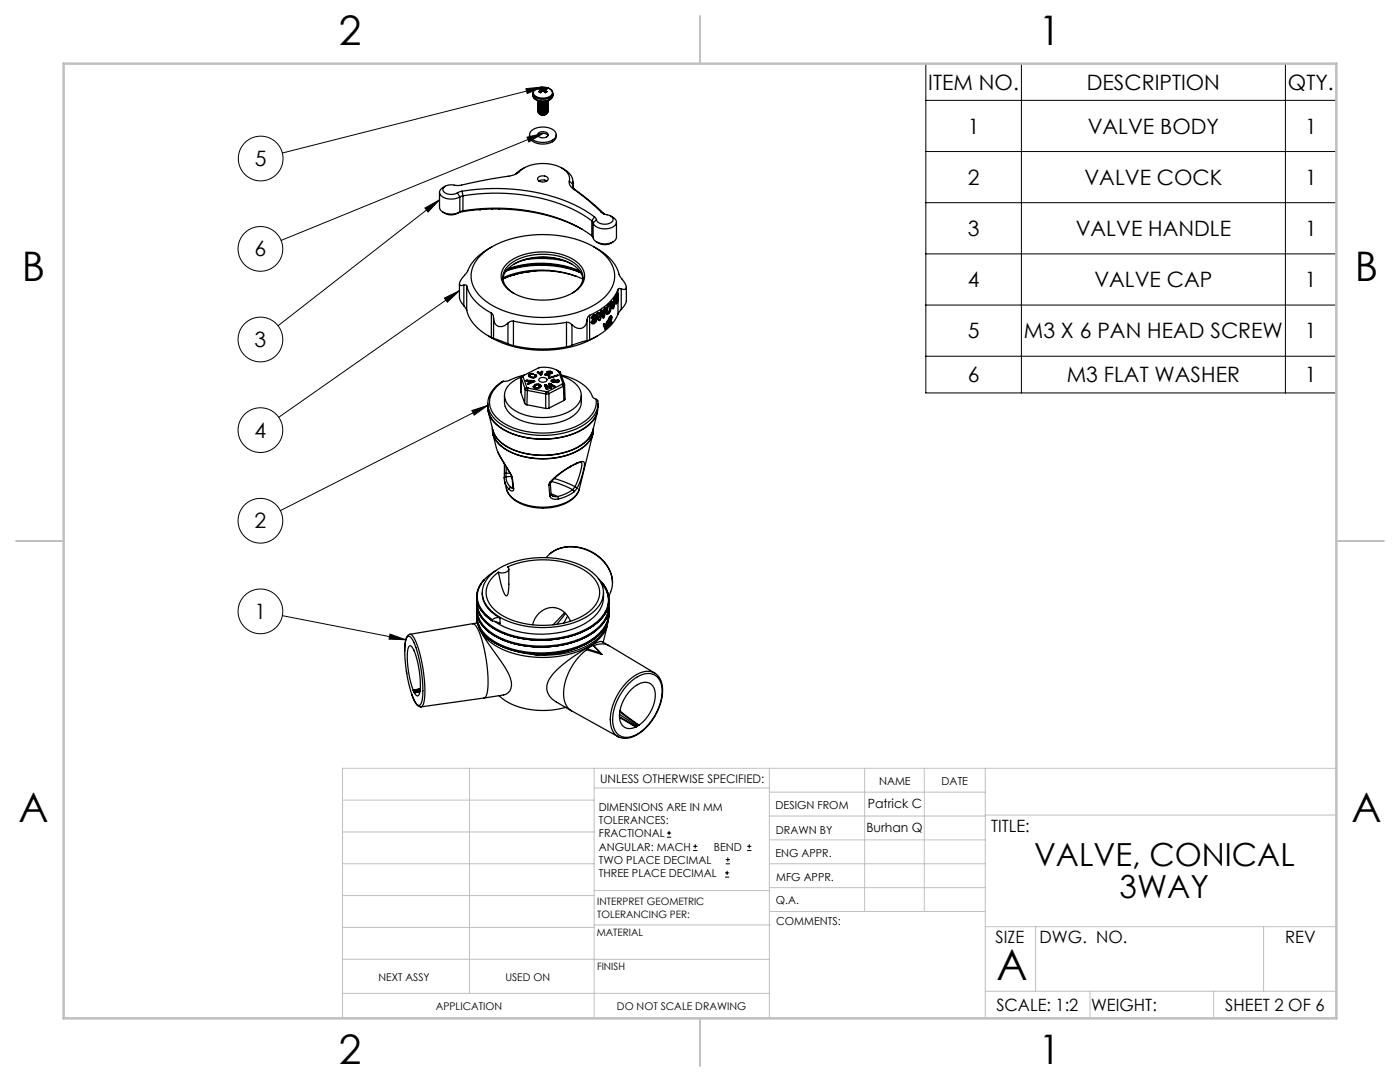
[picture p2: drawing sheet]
<svg xmlns="http://www.w3.org/2000/svg" width="279mm" height="216mm" viewBox="0 0 279 216" stroke-linecap="round" stroke-linejoin="round" font-family="sans-serif">
<g fill="none" stroke="#000" stroke-width=".2">
<path d="M105 17.7l3.3-.3-3.1 1.3zM108.3 17.4l-52 13.1M184.8 12.7h81.9v65.7h-81.9zM203.8 12.7v65.7M256.5 12.7v65.7M87.7 39.9l-32.2 25.1M105.2 27.4l3.2-.8-2.8 1.7zM108.4 26.6l-52.3 21.4M184.8 30.2h81.9M184.8 20h81.9M84.8 41.5l2.9-1.6-2.3 2.4zM88.7 59.5l3-1.5-2.4 2.3z"/>
<path d="M91.7 58l-36.1 25.3M184.8 40.4h81.9M184.8 50.7h81.9M184.8 60.9h81.9M184.8 71.1h81.9M94.2 81.9l3.1-1-2.7 1.9zM97.3 80.9l-41.3 21M56.4 122.8l24.6 4.9M77.8 126.5l3.2 1.2-3.4-.2zM133.1 167.1h.8M133.1 166.2h.8M133.5 165.8v.8"/>
<path d="M138.3 169.7h.9M138.3 168.9h.9M138.8 168.5v.8M144.7 175h.8M144.7 174.2h.8M144.8 172.4h.9M144.8 171.5h.9M145.1 173.8v.8M145.3 171.1v.8M149.1 169.7h.9M149.1 168.9h.9M149.5 168.5v.8"/>
<circle cx="52" cy="31.6" r="4.5"/>
<circle cx="52" cy="49.7" r="4.5"/>
<circle cx="52" cy="67.7" r="4.5"/>
<circle cx="52" cy="85.8" r="4.5"/>
<circle cx="52" cy="103.9" r="4.5"/>
<circle cx="52" cy="122" r="4.5"/>
</g>
<g fill="none" stroke="#c0c0c0" stroke-width=".2">
<path d="M68.4 159.7h50.2M93.7 153.3v44.9M118.6 153.3v49.9M118.6 157.2h34.9M153.5 153.3v49.9M153.5 158.1h43.1M172.6 153.3v28.6M184.5 153.3v28.6M196.6 153.3v49.9M266.7 153.3h-198.3v49.9M68.4 178.7h50.2M68.4 172.4h50.2"/>
<path d="M68.4 166h50.2M118.6 177.7h35.1M153.5 167.6h43.1M153.5 162.8h43.1M153.5 172.4h43.1M153.5 177.1h43.1M196.6 162.6h70.1M68.4 198.2h85.1M68.4 185.1h50.2M68.4 191.4h50.2M118.6 191.4h34.9M118.6 184.6h35.1"/>
<path d="M153.7 181.9h42.9M196.6 197.8h70.1M196.6 184.9h70.1M206.7 184.9v12.9M217.5 197.8v5.4M242.2 197.8v5.4M252.2 184.9v12.9"/>
</g>
<path d="M139.7 3.2v9.5M3.2 107.9h9.5M266.7 107.9h9.5M139.7 203.2v9.5" fill="none" stroke="#c0c0c0" stroke-width=".25"/>
<path d="M12.7 12.7h254v190.5h-254z" fill="none" stroke="#c0c0c0" stroke-width=".5"/>
<path d="M105 17.7l3.3-.3-3.1 1.3zM105.2 27.4l3.2-.8-2.8 1.7zM77.8 126.5l3.2 1.2-3.4-.2zM94.2 81.9l3.1-1-2.7 1.9zM88.7 59.5l3-1.5-2.4 2.3zM84.8 41.5l2.9-1.6-2.3 2.4z" fill="#000"/>
<g fill="none" stroke="#000" stroke-width=".25">
<path d="M106.3 19a1.94 1.94 0 0 0 2.6 1.2 1.58 1.58 0 0 0 1.4-1.1M106.3 18.7a2.05 2.05 0 0 0 2.8 1l.9-.4 .3-.6a1.44 1.44 0 0 1-1.6 1.4 1.94 1.94 0 0 1-2.4-1.1zM107.4 17.5a1.31 1.31 0 0 0-1 1.2M107.6 17.5l-.4 .1M107.8 18l-.3 .3 .4 .2M107.8 18v.5M107.9 17.5l-.4 .2 .4 .2M107.9 17.5l.3 .1M107.9 17.5l.1 .9M107.9 17.9l-.1 .1M107.9 17.9v.5M108.2 17.6h.1"/>
<path d="M108.2 17.6l-.1 .7M108.3 18.2l-.4 .3M108.3 17.6v.6M108.5 17.6h-.2M108.5 17.6l.1 .7M108.8 17.9l.1 .1M108.8 17.9v.5M108.8 17.5l.4 .2-.4 .2M108.8 17.5l-.1 .9M108.8 17.5l-.3 .1M108.9 18l.3 .3-.4 .2-.5-.3M108.9 18l-.1 .5"/>
<path d="M109.3 17.5l.2 .1zM109.5 17.6l-1.2-.2-1.1 .2M109.5 17.6a.88 .88 0 0 1 .7 .9 .88 .88 0 0 1-.7 .8 2.42 2.42 0 0 1-3-.6 .98 .98 0 0 1 .7-1.1M109.8 17.8l.5 .5v.4M87.7 38.4v3a2.34 2.34 0 0 0 3 1.3l1.1-.4M88.9 37.2l-.5 .2a1.04 1.04 0 0 0-.7 1.1 1.04 1.04 0 0 0 .9 .9 3.7 3.7 0 0 0 3.2-.1M91.3 38.5l.5 .8M91.8 39.3v3M92.2 38.2a38 38 0 0 1 24.5 3.8l1.9 1.3M92.2 38.2l-.9 .3M92.2 38.2l.2 .9M92.4 39.1a36.9 36.9 0 0 1 23.8 3.7l1.9 1.3"/>
<path d="M92.4 39.1l-.6 .2M92.4 39.1v3M103.1 34.6l-.2 .2M103.7 34.2a3.7 3.7 0 0 1-2.1 .9l-10.4 1.9a2.77 2.77 0 0 0-2.7 .5 .94 .94 0 0 0 1 1.3h.8l1-.3M103.7 34.2a7.6 7.6 0 0 1 9.4 .1 2.05 2.05 0 0 1 .5 1.8M103.7 34.2l-.6 .4M104.6 33.5l-1.5 1.1M105.7 26.9a1.56 1.56 0 0 0 1.4 1.7 3.4 3.4 0 0 0 3.8-1l.1-.7M106 26.1a3.7 3.7 0 0 1 4.9 .3 1.46 1.46 0 0 1-1.5 1.9 3.3 3.3 0 0 1-3.7-1.1 1 1 0 0 1 .3-1.1zM107.3 27a1.39 1.39 0 0 1 2.1 0M107.3 20.5h.1M107.4 35.4a1.38 1.38 0 0 1 2 .2 1.21 1.21 0 0 1-2.1 .2z"/>
<path d="M107.4 26.6a1.37 1.37 0 0 1 2 .2 1.22 1.22 0 0 1-2.1 .1zM107.4 22.3v.1a.7 .7 0 0 0 .7 .5M107.4 20.1a1.38 1.38 0 0 0 1.8 0M107.6 36.1l.8-.2 .7 .2M107.7 22.7l.4 .2 .8-.1M107.9 22.9h.1M108.7 22.9h-.7M108.9 22.8l-.8 .1M108.9 22.8l-.9 .1M109 22.7l-.4 .2h-.6M109.3 20.2a1.08 1.08 0 0 1-1.8 .5l-.1-.3M109.3 20.5a1.08 1.08 0 0 1-1.8 .5l-.1-.4"/>
<path d="M109.3 20.8a1.08 1.08 0 0 1-1.8 .5l-.1-.4M109.3 21.1a1.08 1.08 0 0 1-1.8 .4l-.1-.3M109.3 21.3a1.08 1.08 0 0 1-1.8 .5l-.1-.3M109.3 21.6a1.08 1.08 0 0 1-1.8 .5l-.1-.4M109.3 21.9a1.08 1.08 0 0 1-1.8 .5l-.1-.4M109.3 22.1a.85 .85 0 0 1-1.2 .8M109.3 22a1.13 1.13 0 0 1-2 .1M109.3 21.7a1.13 1.13 0 0 1-2 .1M109.3 21.5a1.13 1.13 0 0 1-2 .1M109.3 21.2a1.13 1.13 0 0 1-2 .1M109.3 20.9a1.13 1.13 0 0 1-2 .1M109.3 20.7a1.13 1.13 0 0 1-2 .1"/>
<path d="M109.3 20.4a1.14 1.14 0 0 1-1.9 .1M109.3 20.1a1.13 1.13 0 0 1-2 .1M109.3 22.3v.2l-.4 .3M109.3 20.1a1.18 1.18 0 0 1-1.9 .2v-.2a1.32 1.32 0 0 0 1.8 0M109.3 20.3v.1M109.3 20.6v.1M109.3 20.9h.1M109.3 21.2h.1M109.3 21.4v.1M109.3 21.7h.1M109.3 22h.1M109.3 22.3h.1"/>
<path d="M112.1 33.5a3.1 3.1 0 0 1 2.2 3.2M113.6 36.1a1.42 1.42 0 0 0 .7 1.5M113.6 36.1l.7 .6M114.3 36.7a1.14 1.14 0 0 0 .6 1.2M114.3 36.7v.5M114.3 37.6l3 2.3 2.7 2.4M114.3 37.6l.6 .3M114.3 36.2v1.1M114.9 37.9l3 2.3 2.7 2.5M88.4 42.3a2.73 2.73 0 0 0 3.3 0M91.7 56.6v2.8a2.65 2.65 0 0 0 .9 1.6M92.2 42.2a38.3 38.3 0 0 1 24 3.5"/>
<path d="M92.2 42.2l-.8 .3M92.4 42.1a36.9 36.9 0 0 1 23.8 3.7l1.9 1.2M92.4 42.1l-.6 .2M92.4 42.1l-.2 .1M92.6 56.9l.3-.1 .2 .2M92.6 56.9v4.1M93.1 57a8.6 8.6 0 0 0 5 5.5M93.1 57v4.9M94.3 42h-.2M94.3 42h.1M95.7 51.2a16.8 16.8 0 0 1 11.4-4.4 19.4 19.4 0 0 1 13.2 3.7 5.5 5.5 0 0 1 .2 9 19.3 19.3 0 0 1-14.2 3.8 16.7 16.7 0 0 1-10.5-4.2 5.4 5.4 0 0 1-.1-7.9zM95.7 41.8h.1"/>
<path d="M95.8 41.8h.1M95.9 41.8h-.1M96.9 41.8h.1M97 41.7v.1M97 41.8h.1M98.2 41.7h.1M98.2 49.2a10.2 10.2 0 0 0-5.1 5.3l-.4 .4a3 3 0 0 0-1 1.8l.1 .2 .3 .1 .5-.1M98.3 41.7h.1M99.5 41.7h.1M99.6 41.7h.1M99.7 41.7h-.1M100.4 55.6a5.1 5.1 0 0 1 4-3.7 12.2 12.2 0 0 1 10.3 1.2l.5 .4a3.5 3.5 0 0 1 1.1 2.1"/>
<path d="M101 54.1a21.6 21.6 0 0 1 14.9 .3M101 54a19.9 19.9 0 0 1 14.9 .4M101.1 52.7a11.8 11.8 0 0 1 10.8-2 6.1 6.1 0 0 1 4.7 3.7 3.7 3.7 0 0 1-2.2 4 12.8 12.8 0 0 1-12.5-.3 3.3 3.3 0 0 1-.8-5.4zM101.1 53.9a19.7 19.7 0 0 1 14.7 .4M101.2 53.9a19.7 19.7 0 0 1 14.6 .4M101.4 53.6a20 20 0 0 1 14.2 .5M102.6 58.5a3.4 3.4 0 0 1-1.8-4.7 8.9 8.9 0 0 1 7.5-3.1 9 9 0 0 1 7.6 3.1 3.2 3.2 0 0 1-1.4 4.5l-.4 .2M102.6 52.7a13.1 13.1 0 0 1 11.5 0M103.1 54.7l-.4 .1M104.7 51.8a21.8 21.8 0 0 1 8.2 .3M106.3 54.1l-3.1 .6-2.8 .9M106.9 54.1a17 17 0 0 0-6.5 1.5l.1-.1a17.2 17.2 0 0 1 5.8-1.4"/>
<path d="M106.9 54.1a20.1 20.1 0 0 1 8.1 1M106.9 54.1h-.6M113.7 44.5h.1M115 55.1l1.3 .6M115 55.1a20 20 0 0 0-14.6 .3M115.1 45.2h.1M118.1 44.1l.3 .3M118.1 47l.3 .4M118.1 44.1v2.9M118.4 44.4v3M118.5 49.2a9.4 9.4 0 0 1 5.3 6.1 3.4 3.4 0 0 1 1.1 2.3l-.4 .2-.5-.2M118.6 43.3l.4 .6"/>
<path d="M118.6 43.3l-.5 .8M119 43.9l-.6 .5M119 48.3a2.73 2.73 0 0 0 3.3 0M120 42.3l.6 .4a2.23 2.23 0 0 1 1.7 .9 1.41 1.41 0 0 1-1.8 1.1l-1-.2-.5-.6M120 42.3l.6 .4M120.6 42.7h.1M121.9 43.1l.4 .3a1.07 1.07 0 0 1 .7 1.1 1.07 1.07 0 0 1-1 .9 3.1 3.1 0 0 1-3.5-.7l-.1-.3M122.5 59.8l-.1 1M122.5 59.8h.1M122.6 59.5l-.1 .3M122.6 59.5h.1M122.6 59.8l-.2 1.4-.3-1"/>
<path d="M122.7 59.5l-.1 .3M122.7 59.5h.1M122.7 59.8v.3M122.8 59.5h-.2M122.8 59.5l-.3 1.9-.1 .2-.1-.2M123 44.3v3a1.73 1.73 0 0 1-1.8 1.3 2.54 2.54 0 0 1-2.8-1.2M123 58.7l-.2 .8M123 58.7h.2M123.2 59h.1M123.2 59.6l-.2 .6h.2M123.2 59.6h.1M123.2 58.7l-.3 1.4"/>
<path d="M123.2 58.7l.1-.1v.4M123.2 59l-.2 .9v.3h.2M123.2 59l.1 .1M123.2 59.4v.2M123.2 59.4h.1M123.3 59h.1M123.3 59h-.1M123.3 59.6l-.1 .6M123.3 57.8a9.8 9.8 0 0 1-5.6 5.1M123.3 57.8v.8l-.3 .1M123.3 59v.3M123.3 59.8v2.9"/>
<path d="M123.3 59.4v.2M123.3 59.4h.1a1.18 1.18 0 0 1-.5 1.2M123.4 59.3l-.2 .1M124 57.6h-.4l-.3 .2M124 57.6v4.2M125 57.3v2.8a3 3 0 0 1-1 1.7M92.6 61l.5 .9M93.1 61.9a8.6 8.6 0 0 0 5 5.5M97.5 67.1a22.2 22.2 0 0 0 21.7 0M97.5 79.4a4.5 4.5 0 0 0 2.3 5.1 16.8 16.8 0 0 0 16.9 .2 5.2 5.2 0 0 0 2.6-4.1M98.1 62.5l.3 .4 .1 .5M98.1 67.4l.4 .1"/>
<path d="M98.1 62.5v4.9M98.5 63.4a1.56 1.56 0 0 0 1 1.7 1.56 1.56 0 0 0 1.9-.6M98.5 67.5l2.9 1.1M98.5 63.4v4.1M100.5 76.1h-.1a6.1 6.1 0 0 0-2.9 3.2M100.5 76.1a4.9 4.9 0 0 0-2.7 5 7 7 0 0 0 4.7 4.3 16.5 16.5 0 0 0 14.3-1.4 4.6 4.6 0 0 0 2.2-4.3M100.7 78.9a4.3 4.3 0 0 0 3.1 4.9 11.8 11.8 0 0 0 10.7-.9 3.8 3.8 0 0 0 1.5-4M101.4 68.6l1.1 .4M101.4 64.5v4.1M102.5 64.1a25.9 25.9 0 0 0 10.6 .2M102.5 64.1l-.7 .1-.4 .3M102.5 69a25.9 25.9 0 0 0 10.6 .2"/>
<path d="M102.5 64.1v4.9M103.9 78.2h.1M103.9 78.2l.8 2.3M104 75.3l-.1 2.9M104 75.4h.1M104 75.4l.8 2.2M104.4 75.1h.1M104.4 75.1l.7 2.2M104.4 75.1l-.4 .3M104.5 74.9l-.4 .3-.1 .2M104.5 74.9l-.1 .2M104.5 74.9h.1"/>
<path d="M104.7 74.8l-1.5 .5-1.8 .7-.9 .1M104.8 77.6h.1M104.8 77.6l.4 .3M104.8 77.6l-.1 2.9M105.1 75.9h.1M105.1 75.9v.1l1.2 .1-.9 .4M105.1 76h-.1M105.1 76h.1M105.1 75.9v.1M105.1 77.3l-.3 .3M105.1 77.3h.1M105.1 77.3l.3 .1"/>
<path d="M105.2 77.9v2.9M105.2 77.9h.1M105.2 77.9l3.7 .7M105.2 76l1.5 .2M105.2 75.9h1.1M105.2 75.9v.1M105.4 77.4h.1M105.4 77.4l3.6 .8M105.4 77.4l-.2 .5M105.4 76.6h-.1M105.4 76.5v.1M105.6 74.7l-.1 .2a.87 .87 0 0 0 .8 .5 .87 .87 0 0 0 .8-.5l-.2-.2"/>
<path d="M105.6 74.8l-.1 .2M105.6 74.7v.1M105.7 74.9l.1 .2 .2 .2M106 75.2v.1M106.3 75.9l.4 .1M106.3 75.9v.3l-.9 .4M106.4 74.5v.1l-.2 .1a.31 .31 0 0 0-.3 0 .31 .31 0 0 0-.1 .3l.2 .2M106.4 74.5l-.8 .2M106.4 74.6l-.8 .2M106.4 74.6v.1M106.4 74.5v.1M106.5 77.2h-.1"/>
<path d="M106.5 77.1v.1M106.6 77.1l.1 .1M106.6 77.1h-.1M106.6 77.2h-.1M106.6 77.2l.1 .1M106.6 77.1v.1M106.7 74.8v.3M106.7 74.8h.1M106.7 76l-1.1 .6h-.3l.1-.1M106.7 76v.1M106.7 77.2l.2 .2M106.7 77.3l.2 .2"/>
<path d="M106.7 77.2v.1M106.7 76.8l.1 .1 .3-.1a.33 .33 0 0 1 .4 0 .33 .33 0 0 1 .1 .4M106.7 76.8h.1M106.7 75.1l-.7 .1M106.7 75.3h-.7M106.7 75.1v.2M106.8 75l-.1 .3M106.9 74.7l-.2 .1M106.9 74.8l-.2 .1M106.9 74.8l.2 .3M106.9 74.7v.1M106.9 77.4v.1"/>
<path d="M107.3 74.2l.2 .1M107.3 74.2v.1l.6 .5h.2l.2-.6M107.3 74.3h.1M107.3 74.3l.2 .1M107.3 74.2v.1M107.5 73.4l-3 1.5M107.5 73.4h.1M107.5 76.7l.4 .2M107.5 76.7l-.8 .1M107.5 76.8h-.7M107.5 76.8l.4 .2M107.5 76.7v.1"/>
<path d="M107.5 74.3l.4 .4M107.5 74.3v.1M107.5 74.4l.4 .3M107.6 77.2l-.7 .2M107.6 77.3l-.3 .2h-.4M107.6 77.2v.1M107.7 77l-.1 .3M107.7 75.5a.95 .95 0 0 1 1.5 .4 1 1 0 0 1-1.7-.1zM107.7 73.3l-.2 .1M107.7 73.3a5.4 5.4 0 0 1 3.7 .8M107.7 73.3h.1M107.9 76.9a.79 .79 0 0 1-.6 .6 .79 .79 0 0 1-.8-.4"/>
<path d="M107.9 77v.1M107.9 76.9v.1M108 74.2v.1l.1-.1M108 74.2l-.1 .5M108.1 74.1l.2 .1M108.1 74.1l-.1 .1M108.1 74.2h.2M108.1 74.1v.1M108.3 74.2h.1M108.7 74.7l.9 .3h.1l-.1-.1M108.7 74.7v.1M108.8 76.8l.3 .1"/>
<path d="M108.8 76.8l-.1 .1 .3 .8h.3v-.2M108.8 76.9h-.1M108.8 76.9l.3 .1M108.8 76.8v.1M108.9 78.6h.1M108.9 78.6v2.9M108.9 74.6l-.2 .1M108.9 74.7l-.2 .1M108.9 74.6v.1M109 78.2l-.1 .4M109 78.2h.1M109 77l.8 .5 .3-.1v-.1v.1"/>
<path d="M109 77l.3 .5M109 77l.3 .7M109.1 76.9l.7 .4M109.1 77l.7 .4v-.1M109.1 76.9v.1M109.1 74.7l.5 .2M109.1 74.7l.5 .3M109.2 74.2l.1 .1 .5-.1 .1 .2M109.2 74.2v.1M109.3 77.7h.1M109.3 77.5v.2M109.3 78.1h.1"/>
<path d="M109.3 78.1l-.3 .1M109.3 78.1l.3 .4M109.5 74.5l-.6 .1M109.5 74.6l-.6 .1M109.5 74.5v.1M109.6 78.5l-.7 .1M109.6 78.5v2.9M109.6 78.5h.1M109.6 76.5l.3 .1M109.6 76.5l-.1 .1 .3 .7M109.6 76.6l-.1 .1M109.6 76.6l.3 .1"/>
<path d="M109.6 76.5v.1M109.6 75h.1M109.6 74.9v.1M109.8 76.8l.8 .4 .2-.1M109.8 76.8l.3 .6M109.8 76.8v.1M109.9 74.1l.2 .1M109.9 74.1l-.7 .1M109.9 74.2l-.7 .1M109.9 74.2l.2 .1M109.9 74.1v.1M109.9 74.4l-.4 .1"/>
<path d="M109.9 74.5l-.4 .1M109.9 74.4v.1M109.9 74.3v.2M109.9 76.6v.1M109.9 76.6l.8 .4M109.9 76.7l.8 .5M110 75.9a.66 .66 0 0 0 .9 .4h.5l.2-.2M110.1 77.4h.1M110.1 74.2l.1 .2-.1 .1-1 .2M110.1 74.3l.1 .1M110.1 74.2v.1M110.2 76l.3 .3"/>
<path d="M110.5 76.1v.2M110.5 75.7l.1 .1-.4 .2 .3 .1M110.5 75.7l-.5 .2M110.5 75.8l-.5 .3v-.2M110.5 75.8h.1M110.5 75.7v.1M110.7 77l.1 .1M110.7 77v.2M110.8 77.1l-.1 .1M110.8 76l-.3 .1M110.8 76.1l-.3 .2M110.8 76v.1"/>
<path d="M110.8 75.9v.1M110.8 76.1h.1M110.8 75.9v.2M110.9 75.9l.1 .1M110.9 75.9h-.1M110.9 76l-.1 .1M110.9 76l.3 .3M110.9 75.9v.1M111 76l.2 .2M111 76h.1M111.1 73.9l.6 .3M111.2 76.2v.1"/>
<path d="M111.2 75.8v.1M111.2 75.9l.2 .2-.2 .1M111.3 74.8l-1.8 .6v.1M111.3 74.8l.1 .1-1.9 .6M111.3 74.9h.1M111.3 74.8v.1M111.3 75.8l.3 .1v.2M111.3 75.8h-.1M111.3 75.9h-.1M111.3 75.9l.3 .2M111.3 75.8v.1M111.4 76.2l-.2 .1"/>
<path d="M111.4 76.1v.1M111.4 76v.2M111.4 74.1h.1M111.4 74.1l.3 .1M111.4 74.1l.1 .1M111.5 74.2h.1M111.5 74.2l.3 .2M111.5 74.2l.8 2.3M111.7 74.2h.1M111.7 74.2l.1 .2M111.8 74.4l.9 2.3M112 74.8a8.7 8.7 0 0 1 6 3.8l.3 .7 .7 .4"/>
<path d="M112.1 75a5.2 5.2 0 0 1 3.9 3.5 3.7 3.7 0 0 1-2.6 3.7 11.7 11.7 0 0 1-11.3-.7 3 3 0 0 1 .1-5.2l1.8-1.1M112.2 76.6l-2.9 1.5M112.2 76.6l.2 .5M112.2 76.6h.1M112.3 76.5l-.1 .1M112.3 76.5l.4 .2M112.4 77.1l-2.8 1.4M112.4 77.1l.3-.3 .1 2.8-.3 .3M112.4 77.1h.1M112.4 77.1l.1 2.8M112.5 79.9l-2.9 1.5M112.7 76.7h.1"/>
<path d="M113.1 64.3l.6 .1 .4 .4M113.1 64.3v4.9M114.1 68.9l-1 .3M114.1 64.8v4.1M117.2 63.9a1.61 1.61 0 0 1-1.2 1.6 1.61 1.61 0 0 1-1.9-.7M117.2 68l-3.1 .9M117.2 63.9v4.1M117.7 62.9l-.5 .5v.5M117.7 67.8l-.5 .2M117.7 62.9v4.9M118 64.3l.2 .3M118 64.3l.1 .1"/>
<path d="M118 63.4l.1 .2M118 63.4l.1 .1M118.1 64.1l.2 .1M118.1 64.1l-.1 .2M118.1 64.1l.1 .1M118.2 64.2l-.1 .2M118.2 64.2l.4 .1M118.3 63.7l.1 .2M118.3 63.7v.1M118.3 63.8l.4-.1 .1 .2M118.4 63.5l-.1 .2M118.4 63.5l.1 .1"/>
<path d="M118.5 63.5h-.1M118.5 63.5v.1M118.5 64.3h-.2M118.5 64.3h.1M118.5 63.6l-.2 .2M118.5 62.8h.4M118.5 62.8l-.5 .6M118.5 62.8l.1 .1M118.5 63.6h.1M118.6 62.9l-.5 .6M118.6 62.9l.2-.1a.36 .36 0 0 1 .3 .3 .36 .36 0 0 1-.2 .4 .51 .51 0 0 1 .2 .5 .51 .51 0 0 1-.3 .4l-.4 .2-.3-.2M118.7 63.1v.1"/>
<path d="M118.7 63.2l-.2 .3M118.7 63.2h.1M118.7 63.7v.2M118.7 63.9l-.2 .4M118.7 63.9h.1M118.8 63.2a.35 .35 0 0 0-.5 .3h-.2M118.8 63.2l-.3 .4M118.8 63.9l-.2 .4M118.9 63.5h.1M119 79.7l.3 .3M119.1 62.6l.1 .2M119.1 62.6l.1 .1"/>
<path d="M119.2 62.8l.2 .9M119.2 62.8h.1M119.2 62.7l.1 .1M119.3 62.8l.2 1M119.3 62.4h.2M119.3 62.4l-.2 .2M119.3 62.4h.1M119.3 80v.6M119.4 62.4l-.2 .3M119.4 63.7l.2 .3M119.4 63.7l.1 .1M119.8 62.4l-.2 .8"/>
<path d="M119.8 62.4h.1M119.9 62.4l-.2 1-.2-.9-.1-.1M120 61.9l.2 .1M120 61.9l-.2 .5M120 61.9l.1 .1M120.1 62.6l.1 .6M120.1 62l-.2 .4M120.2 63.2l.2 .2M120.2 63.2h.1M120.3 63.2l-.2-.8-.3 1.3-.2 .3-.1-.2M120.4 64.8l.1 .2M120.4 64.8l.1 .1"/>
<path d="M120.5 65l.2 .5M120.5 65h.1M120.5 61.8l-.1 .8M120.5 61.8h.1M120.5 64.9l.1 .1M120.5 64.6l.2 .1M120.5 64.6l-.1 .2M120.5 64.6l.1 .1M120.6 65l.2 .6M120.6 61.8l-.1 1.1-.2-.8-.2-.1M120.6 64.7l-.1 .2M120.7 61.5h.1"/>
<path d="M120.7 61.5l-.2 .3M120.7 65.5l.2 .2M120.7 65.5l.1 .1M120.8 61.5l-.2 .3M120.8 61.5l.1 .1-.3 1.6-.2 .2-.1-.2M120.9 62.1v.4l.2 .2M120.9 62.1l.1 .1M121 62.2l.1 .5M121 64.4l-.1 .7M121 64.4h.1M121.1 62.6l.1 .1M121.1 64.2h.2"/>
<path d="M121.1 64.2l-.1 .2M121.1 64.2h.1M121.1 64.4l-.2 .9-.3-.6M121.2 64.2l-.1 .2M121.2 64.2l.1 .1-.2 1.2-.2 .2-.1-.1M121.3 65l.2 .1M121.3 64l.2 .1M121.3 64h.2M121.4 62.2l-.2 .1M121.4 62.2l.1 .1M121.4 64.7l-.1 .3M121.4 64.7l.1 .1"/>
<path d="M121.4 60.8l-.4 .8-.1 .5M121.4 60.8l.1 .1M121.5 64.8v.3M121.5 60.9l-.4 .6-.1 .7M121.5 60.9l.4-.1v.3h-.1M121.6 61.1h.1M121.6 61.1l.2 .1M121.6 61.1h.2M121.6 61.7l-.2 .5M121.6 61.7l.2 .1M121.7 64.1l-.3 .6M121.7 64.1h.1"/>
<path d="M121.7 63.2l-.4 .8M121.7 63.2h.1M121.7 60.7l-.3 .1M121.7 60.7h.1M121.7 61.5h.2M121.7 61.5l-.1 .2M121.8 61.1a.34 .34 0 0 0-.4 .1 .34 .34 0 0 0-.1 .3l-.1 .7 .1 .2 .2-.1M121.8 61.8l-.3 .5M121.8 64.1l-.3 .7M121.8 63.2l-.3 .8M121.8 63.4v.1M121.8 63.5l-.1 .6"/>
<path d="M121.8 63.5h.2M121.9 61.5l-.1 .3M121.9 61.5a1 1 0 0 1-.8 1.2M121.9 63.1l-.2 .1M121.9 63.1h.1M121.9 64.3l-.1 .2M121.9 64.3l.1 .1M121.9 60.4l.1 .2M121.9 60.4l.1 .1M122 60.6l.2 .8M122 60.6h.1M122 63.5l-.2 .6"/>
<path d="M122 63.5h-.2l-.2 .5h-.1M122 63.1l-.2 .1M122 63.1h.1a2.23 2.23 0 0 1-.4 1.6l.3-.3M122 60.2h.2M122 60.2l-.1 .2M122 60.2h.1M122 64.4l.1 .2-.6 .5M122 60.5l.1 .1M122.1 60.6l.2 .8M122.1 64.3h-.2M122.1 60.2l-.1 .3M122.2 61.4l.2 .2"/>
<path d="M122.2 61.4h.1M122.7 60.1l.1 .5M122.7 60.1h.2M122.8 60.6h.1M122.9 60.1v.5M122.9 60.6h.1M123.3 62.7a9.8 9.8 0 0 1-5.6 5.1M124 61.8l-.7 .9M97.3 80.5a5.1 5.1 0 0 0 3.1 5.1 17 17 0 0 0 16.3-.2 5 5 0 0 0 2.6-4.9v.1M97.4 81.7a5.9 5.9 0 0 0 3.7 4.4 17.1 17.1 0 0 0 15.6-.7 5.5 5.5 0 0 0 2.5-3.2l-.9 3.6a6.1 6.1 0 0 1-3.9 3.9 15.5 15.5 0 0 1-14.1-1.2l-1-.9-.7-1-1.1-4.4M98.3 85.4a4.5 4.5 0 0 0 2.3 4.1 15.4 15.4 0 0 0 15.4 0 4.5 4.5 0 0 0 2.4-4.1M98.3 85.7a6.3 6.3 0 0 0 4.4 4.2 15.7 15.7 0 0 0 13.3-1 5 5 0 0 0 2.4-3.2"/>
<path d="M98.4 86.8l.4 .9M99.4 90.3l2.5 4.4M100.6 95.4l.2 .9M100.6 95.3v.1M100.7 94.5l-.1 .8M100.7 92.5v2l.3-.1M100.8 96.3l-.1-.2 .4 1.5M100.8 96.3l.8 1.4M101 95.1a2.97 2.97 0 0 0 .9 2.2M101 95.1l-.4 .2M101 94.4v.7M101 93.1v1.3"/>
<path d="M101.8 94.4h-.8M101.9 97.3l-.3 .4M101.9 97.3l.5 .2M101.9 97.3h.5M101.9 94.7l.3 .5M101.9 94.7h.1M102 94.7l.3 .7M102.1 95.1h-1.1M102.2 95.2l.3 2.3M102.2 95.2l.1 .2M102.3 95.4l.2 2.1M102.4 97.5h.1"/>
<path d="M102.5 97.5v.4l-.3 .1-.6-.3M104.7 80.5l.5 .3M105.2 80.8l3.7 .7M109.5 96.8l.2 2.1M109.6 81.4l-.7 .1M109.7 98.9a.96 .96 0 0 0 1.2 .7h.5M109.8 96.2l-.3 .6M109.8 96.5l-.3 .3M109.8 96.5l.2 2.2M110 98.5l1.3 .6M110 96.2h-.2M110 98.7l-.3 .2"/>
<path d="M110 98.7l.3 .3M110.1 96.1l2.8 .9 1.4 .7M110.3 99l1 .1M110.6 95.5l2.2 .7 1.9 .9M111.3 99.1l.1 .5M113.8 93.1l-.4 .3a10.5 10.5 0 0 0-3.6 3.1M113.9 93a16.2 16.2 0 0 0-4.1 3.2M113.9 93l-.1 .1M114.3 97.7a8 8 0 0 1-3 1.4M114.3 97.7l.3 .4M114.6 98.1a8.4 8.4 0 0 1-3.2 1.5M114.7 97.1l.5 .3"/>
<path d="M114.7 97.1l-.4 .6M115.1 92.5l-1.3 .6M115.1 92.5l.6-.2a.44 .44 0 0 1 .5 .2 .44 .44 0 0 1-.1 .5l-.7 2.6-.7 1.5M115.2 97.4l-.6 .7M115.2 92.4l1-.3a.42 .42 0 0 1 .5 .5 14.1 14.1 0 0 1-1.5 4.8M115.2 92.4l-1.3 .6M115.2 92.4l-.1 .1M115.6 97.5a5.3 5.3 0 0 1-4.1 3.5 10.7 10.7 0 0 1-9.2-1.5l-.7-.8-.5-1.1M118.3 86.6l-2.7 11a5.1 5.1 0 0 1-4 3.2 10.7 10.7 0 0 1-9.5-1.6l-.7-.9-.3-.7M118.4 86.1a5.4 5.4 0 0 1-3.4 4 15.5 15.5 0 0 1-14.6-.8l-1.4-1.4-.6-1.3 1 3.6 2.6 4.5M95.2 118.8a5.8 5.8 0 0 0 3 5M95.2 119.8a5.6 5.6 0 0 0 3.2 5.5 20.2 20.2 0 0 0 19.7-.2 6.8 6.8 0 0 0 3.4-5.1"/>
<path d="M96.2 118.2a5.6 5.6 0 0 0 3.6 5.1M96.6 115.7a4.7 4.7 0 0 0 .3 7.1l1.3 1a5.5 5.5 0 0 1-3-5.6 6.5 6.5 0 0 1 1.4-2.5zM98 114.7a16.4 16.4 0 0 1 12.8-3.3 12.4 12.4 0 0 1 8.8 4.3 4.7 4.7 0 0 1-1.4 6.6 17.5 17.5 0 0 1-13.3 2.6 11.1 11.1 0 0 1-8.1-4.7 4.5 4.5 0 0 1 1.2-5.5zM98.4 115.1l1.1-.9a1.66 1.66 0 0 0 2-.5l-.2-.6a17.5 17.5 0 0 1 15.8 1 4.7 4.7 0 0 1 2.2 5.9 9.2 9.2 0 0 1-6.1 4.2 17 17 0 0 1-14-2.1 4.4 4.4 0 0 1-.8-7zM99 113.9a6.5 6.5 0 0 0-3.8 5 5.8 5.8 0 0 0 3.1 4.8M101.5 113.5v4.4l-.4 1-.4-.3-.3-.6-.9-3.8M109 111.3a6.8 6.8 0 0 1 8.2-1.5 7.4 7.4 0 0 1 5 7.1l-.7 2.2M109.8 110.4a7.9 7.9 0 0 1 9.5 .5 6.9 6.9 0 0 1 2.9 5.3M119.4 115.5a5.4 5.4 0 0 1-.3 8.6 18.9 18.9 0 0 1-14.9 3.2 11.9 11.9 0 0 1-8.3-4.7 4.3 4.3 0 0 1-.6-2.6M119.8 116.1a5.1 5.1 0 0 1 .6 6.8M120.1 116.3a5.3 5.3 0 0 1-.8 7.8 18.6 18.6 0 0 1-13.8 3.5 14.1 14.1 0 0 1-9.1-4 4.6 4.6 0 0 1-1.2-3.8M120.3 116.5a5.1 5.1 0 0 1-.5 7.2 16.9 16.9 0 0 1-12.1 4 16.2 16.2 0 0 1-10.8-3.6 4.9 4.9 0 0 1-1.7-4.3"/>
<path d="M120.4 118.2a5.7 5.7 0 0 1-2.7 5.6 18.6 18.6 0 0 1-18 .8l-1-.6M81.1 134l.1 .3M81.1 134a14.7 14.7 0 0 1 .1-6.8l.4-.3a3.8 3.8 0 0 1 1.5 2.5 24.2 24.2 0 0 1 1.1 10.5l-.2 .5-.3 .4a2.93 2.93 0 0 1-1.5-2.3l-1-4.2M81.8 126.6a3.2 3.2 0 0 1 1.6 2.4 26.7 26.7 0 0 1 1.2 11.2l-.2 .6-.4 .2M81.8 126.6a1.77 1.77 0 0 0-1 1.8v1.4M82.2 138.6a3.6 3.6 0 0 0 1.6 2.4h.2M82.5 137.7a18.1 18.1 0 0 1-1-8.4l.3-.4a.99 .99 0 0 1 .8 .8 17.2 17.2 0 0 1 1 8.9l-.1 .2h-.3l-.5-.6M82.5 137.7v.1M82.5 137.8l.2 .4M82.7 138.2h.1M83.8 138l-1.1 .2M83.8 137.7l-1.2 .3"/>
<path d="M83.9 137.5l-1.4 .3M83.9 137.4l-1.4 .3M94.3 124.5h.1a3.7 3.7 0 0 1 1.6 2.6 26.9 26.9 0 0 1 1.2 11.4l-.3 .5-.3 .3M94.3 124.5l-12.5 2.1M95.1 121.7v.1M95.2 123.1v.1M95.2 122.5a5.4 5.4 0 0 0 2.9 5.3 20.2 20.2 0 0 0 20 0 8.2 8.2 0 0 0 2.4-2.2M95.3 124.3l-1 .2M95.5 124.9a23.2 23.2 0 0 0 3.7 5.9l1.5 2.3a5.6 5.6 0 0 1 1.3 4.3 1.8 1.8 0 0 1-1.5 1.3l-3.9 .6M96.3 123.5h.1M96.4 125l.1 .1M96.5 126.4l.2 .3"/>
<path d="M96.6 139.3l-12.6 1.7M96.7 126.7a15.3 15.3 0 0 0 10.8 3.8 17.2 17.2 0 0 0 11.9-3.7M96.8 122.7l1.4 1.2M97 125.6a16.8 16.8 0 0 0 11.8 3.5 17.7 17.7 0 0 0 10.2-3.3M98.3 123.7l-.1 .1M99.6 138.8a13.4 13.4 0 0 0 11.1 2.8l2.2-.5M99.8 123.3a1.43 1.43 0 0 0-1.5 .4M99.8 123.3v1.1l-1.6-.6M102 129.6l2.9 .8 2.2 .2M106.3 130.6l1.2 .1M112.7 122.2l-2.3 2.5M112.8 122.4l-1.7 2.2"/>
<path d="M113.3 122.9l-.8 1.4M113.8 123.9a3.8 3.8 0 0 0-3.4-2.7 3.8 3.8 0 0 0-3.7 2.3l-.4 1.2M115.2 129.3a19.4 19.4 0 0 1-8.9 1.3M117.1 129.7l3 .9M117.1 129.7a11.5 11.5 0 0 0-4.6 9.5l.1 .6a3 3 0 0 0 1.4 2M117.2 129.5l-.1 .2M117.2 129.5l2.6 .8M118.4 128.8l-1.2 .7M118.4 128.8l1.4 1.5M118.4 128.8h.1M118.5 128.8l1.6 1.8M119.8 130.3l.3 .3"/>
<path d="M119.9 126.3h-.1M120.2 125.9l-.2 .3M121.2 124.7l-.8 3.5M121.3 124a7.1 7.1 0 0 1-4.6 5.1 19.5 19.5 0 0 1-10.4 1.5M121.3 123.9a6.5 6.5 0 0 1-3.8 5.1 20.2 20.2 0 0 1-18.7-.2l-1.8-1.5-.9-1.1-.5-1.1M121.4 120.8a6.2 6.2 0 0 1-3.4 5.5 20.3 20.3 0 0 1-19.2 .4 6.1 6.1 0 0 1-3.5-5.3M121.4 122a5.7 5.7 0 0 1-2.6 5.1 19.5 19.5 0 0 1-15.2 2.8 11 11 0 0 1-7.9-4.9l-.3-.8-.1-1.5M121.5 120.5a6.4 6.4 0 0 1-3.7 6.1 20.4 20.4 0 0 1-19.4 .1 5.7 5.7 0 0 1-3.2-5.6M121.5 120.5v.2M121.5 121.8v1.2M121.5 128.8l-1.5-.8a13.3 13.3 0 0 0-4.7 2.4l-1 .7a13.6 13.6 0 0 0-5 5 3.1 3.1 0 0 0 1.7 3.9l3 1.8M121.5 128.8a3.4 3.4 0 0 0-3 0"/>
<path d="M121.5 128.8h.1M121.5 121.3a6.9 6.9 0 0 1-3.9 5.5 20.6 20.6 0 0 1-19 0 6.2 6.2 0 0 1-3.4-4.9 4.7 4.7 0 0 0 1 2.8M121.5 122.5a6.9 6.9 0 0 1-4 5.7 20.5 20.5 0 0 1-19-.1 6.3 6.3 0 0 1-3.3-4.6M121.5 122.3v-.5a6.2 6.2 0 0 1-3.4 6 20.4 20.4 0 0 1-19.4 .4 5.8 5.8 0 0 1-3.5-5.8M121.5 121.2a5.5 5.5 0 0 1-1.5 3.6M121.6 128.8l9.1 5.5M125.4 136.5a5.4 5.4 0 0 1 4.5-2.1 3.3 3.3 0 0 1 2.2 3.8 10.4 10.4 0 0 1-6 8.8 2.79 2.79 0 0 1-3.8-2.9 10.6 10.6 0 0 1 3.1-7.6zM130.7 134.3a4.1 4.1 0 0 0-4.7 1 11 11 0 0 0-4.1 9.5l.2 .5a2.91 2.91 0 0 0 1.2 1.7M130.7 134.3l.1 .1M130.8 134.4a4.7 4.7 0 0 1 1.3 5 10.9 10.9 0 0 1-6 7.7l-1.4 .2-1.4-.3M114 141.8l9.3 5.2M123.6 142.5l3.6 2.4"/>
<path d="M123.6 143l3.4 2M123.6 143.2l3.3 1.9M123.7 142.1l3.7 2.6M123.7 141.8l3.8 2.9M127 145l-.1 .1M127.2 144.9l-.2 .1M127.4 144.7l-.2 .2M127.5 144.7h-.1M127.5 144.7a7.7 7.7 0 0 0 3.2-6.9 2.1 2.1 0 0 0-3.5-1.2 7.5 7.5 0 0 0-3.4 7.3 2.08 2.08 0 0 0 3.1 1.2"/>
</g>
<text font-size="8.5" x="198.9" y="195.5">A</text>
<g font-size="8.1">
<text x="67.6" y="8.9">2</text>
<text x="207.3" y="8.9">1</text>
<text x="4.4" y="56.1">B</text>
<text x="270.4" y="56.1">B</text>
<text x="3.7" y="164.1">A</text>
<text x="269.7" y="164.1">A</text>
<text x="67.6" y="212.4">2</text>
<text x="207.3" y="212.4">1</text>
</g>
<g font-size="6.3">
<text x="206.4" y="172.9">VALVE, CONICAL</text>
<text x="223.4" y="179.2">3WAY</text>
</g>
<g font-size="4.2">
<text x="185.3" y="17.9">ITEM NO.</text>
<text x="216.9" y="17.9">DESCRIPTION</text>
<text x="257" y="17.9">QTY.</text>
<text x="193.1" y="26.7">1</text>
<text x="217.1" y="26.7">VALVE BODY</text>
<text x="260.4" y="26.7">1</text>
<text x="50.9" y="33.1">5</text>
<text x="193.1" y="36.9">2</text>
<text x="216.4" y="36.9">VALVE COCK</text>
<text x="260.4" y="36.9">1</text>
<text x="193.1" y="47.1">3</text>
<text x="214.7" y="47.1">VALVE HANDLE</text>
<text x="260.4" y="47.1">1</text>
<text x="50.8" y="51.2">6</text>
<text x="193.1" y="57.3">4</text>
<text x="218.4" y="57.3">VALVE CAP</text>
<text x="260.4" y="57.3">1</text>
<text x="50.8" y="69.3">3</text>
<text x="193.1" y="67.5">5</text>
<text x="204.3" y="67.5">M3 X 6 PAN HEAD SCREW</text>
<text x="260.4" y="67.5">1</text>
<text x="193.1" y="76.3">6</text>
<text x="212.9" y="76.3">M3 FLAT WASHER</text>
<text x="260.4" y="76.3">1</text>
<text x="50.8" y="87.3">4</text>
<text x="50.8" y="105.4">2</text>
<text x="50.8" y="123.5">1</text>
</g>
<g font-size="3.4">
<text x="197.8" y="166">TITLE:</text>
<text x="198.7" y="188.1">SIZE</text>
<text x="207.5" y="188.1">DWG. NO.</text>
<text x="256.5" y="188.2">REV</text>
<text x="198.8" y="201.7">SCALE: 1:2</text>
<text x="217.7" y="201.8">WEIGHT:</text>
<text x="244.5" y="201.7">SHEET 2 OF 6</text>
</g>
<g font-size="2.5">
<text x="173.2" y="161.3">Patrick C</text>
<text x="172.9" y="166.1">Burhan Q</text>
</g>
<text font-size="2.4" x="119.8" y="156.2">UNLESS OTHERWISE SPECIFIED:</text>
<g font-size="2.2">
<text x="119.5" y="161.8">DIMENSIONS ARE IN MM</text>
<text x="154.8" y="161.4">DESIGN FROM</text>
<text x="175.4" y="156.6">NAME</text>
<text x="187.9" y="156.7">DATE</text>
<text x="119.5" y="164.4">TOLERANCES:</text>
<text x="119.5" y="167.1">FRACTIONAL</text>
<text x="154.9" y="166.3">DRAWN BY</text>
<text x="119.5" y="169.7">ANGULAR: MACH</text>
<text x="119.5" y="172.4">TWO PLACE DECIMAL</text>
<text x="142.5" y="169.7">BEND</text>
<text x="154.8" y="171">ENG APPR.</text>
<text x="119.5" y="175">THREE PLACE DECIMAL</text>
<text x="154.9" y="175.7">MFG APPR.</text>
<text x="154.9" y="180.4">Q.A.</text>
<text x="154.9" y="184.6">COMMENTS:</text>
</g>
<g font-size="2.1">
<text x="75.5" y="195.7">NEXT ASSY</text>
<text x="100.9" y="195.7">USED ON</text>
<text x="86.9" y="201.5">APPLICATION</text>
<text x="123.1" y="201.6">DO NOT SCALE DRAWING</text>
</g>
<g font-size="2">
<text x="119.2" y="180.6">INTERPRET GEOMETRIC</text>
<text x="119.2" y="183.1">TOLERANCING PER:</text>
<text x="119.1" y="186.7">MATERIAL</text>
<text x="119.1" y="193.5">FINISH</text>
</g>
</svg>
